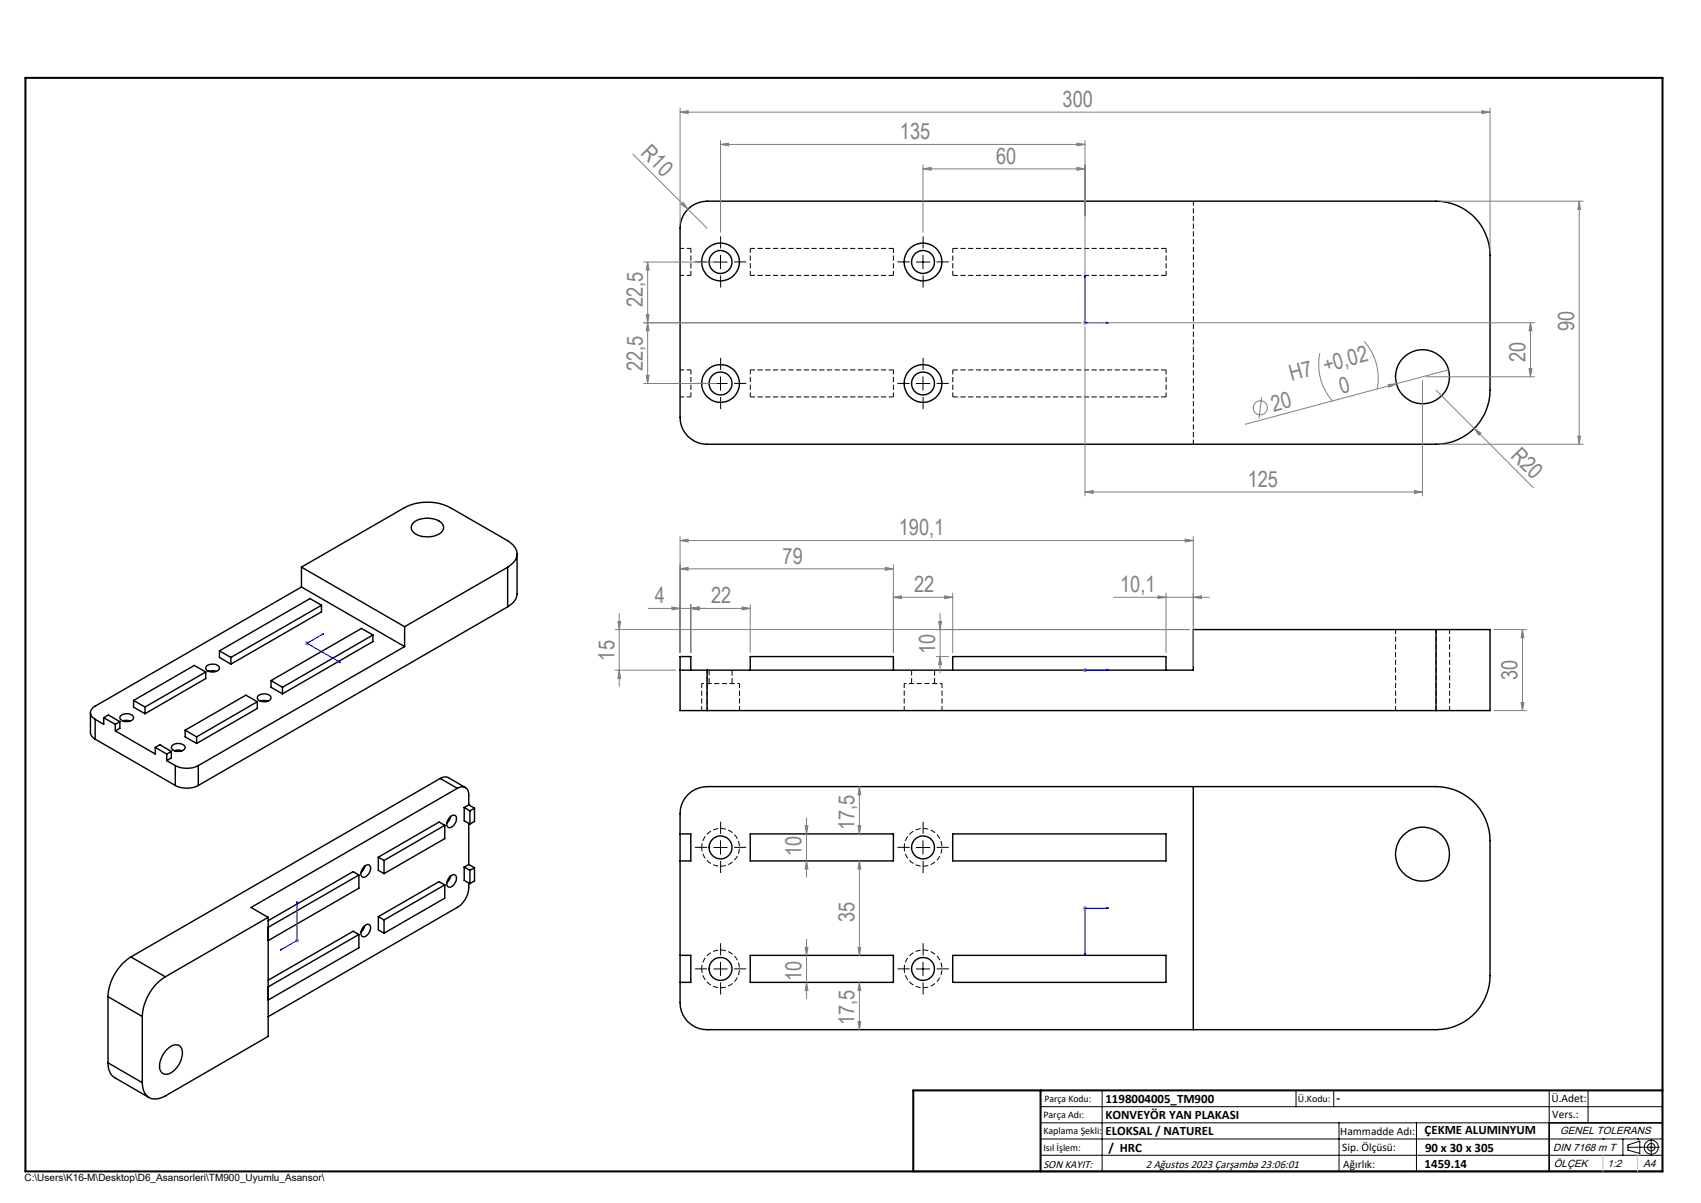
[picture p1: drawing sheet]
<svg xmlns="http://www.w3.org/2000/svg" width="420mm" height="297mm" viewBox="0 0 420 297" stroke-linecap="round" stroke-linejoin="round" font-family="sans-serif">
<g fill="none" stroke="#000" stroke-width=".25" stroke-dasharray="1.3 .6" stroke-dashoffset=".2" stroke-linecap="butt">
<path d="M170.6 61.3v6.7M185.3 68v-6.7M220.6 61.3v6.7M235.3 68v-6.7M287.9 68v-6.7M170.6 91.3v6.7M185.3 98v-6.7M220.6 91.3v6.7M235.3 98v-6.7M287.9 98v-6.7M294.7 109.7v-60M344.6 155.4v20"/>
<path d="M173.3 168.8v6.6M182.6 175.4v-6.6M223.3 168.8v6.6M232.6 175.4v-6.6M354.6 175.4v-20M357.9 175.4v-20"/>
</g>
<path d="M167.9 68h2.7M170.6 61.3h-2.7M167.9 98h2.7M170.6 91.3h-2.7M173.3 209.2a4.7 4.7 0 0 0 6.7 4.2 4.7 4.7 0 0 0 .7-7.9 4.7 4.7 0 0 0-7.4 2.9v.8M223.3 209.2a4.7 4.7 0 0 0 6.7 4.2 4.7 4.7 0 0 0 .7-7.9 4.7 4.7 0 0 0-7.4 2.9v.8M173.3 239.2a4.7 4.7 0 0 0 6.7 4.2 4.7 4.7 0 0 0 .7-7.9 4.7 4.7 0 0 0-7.4 2.9v.8M223.3 239.2a4.7 4.7 0 0 0 6.7 4.2 4.7 4.7 0 0 0 .7-7.9 4.7 4.7 0 0 0-7.4 2.9v.8" fill="none" stroke="#000" stroke-width=".25" stroke-dasharray="1.3 .6" stroke-dashoffset=".3" stroke-linecap="butt"/>
<path d="M185.3 68h35.3M220.6 61.3h-35.3M185.3 98h35.3M220.6 91.3h-35.3" fill="none" stroke="#000" stroke-width=".25" stroke-dasharray="1.3 .6" stroke-dashoffset=".1" stroke-linecap="butt"/>
<path d="M235.3 68h52.6M287.9 61.3h-52.6M235.3 98h52.6M287.9 91.3h-52.6" fill="none" stroke="#000" stroke-width=".25" stroke-dasharray="1.3 .6" stroke-linecap="butt"/>
<g fill="none" stroke="#000" stroke-width=".35">
<path d="M169.9 51.6a6.7 6.7 0 0 1 4.7-1.9h180a13.3 13.3 0 0 1 13.3 13.3v33.3a13.3 13.3 0 0 1-13.3 13.4h-180a6.6 6.6 0 0 1-6.7-6.7v-46.7a6.6 6.6 0 0 1 2-4.7zM102.1 129a5.5 5.5 0 0 1 7.2 .5 1.73 1.73 0 0 1-1.2 2.5 5.6 5.6 0 0 1-6.4-1l-.1-1zM127.7 136.8v9.8a3.9 3.9 0 0 1-2.4 3.2M74.4 144.9l-50.9 29.4a1.71 1.71 0 0 0-1.2 1.7 1.71 1.71 0 0 0 1.2 1.6M74.4 140l25.5-14.7a12.6 12.6 0 0 1 11.3 0l14.1 8.2a3.7 3.7 0 0 1 2.3 4l-.8 1.3-1.5 1.2M74.4 144.9l25.5 14.7M74.4 140l25.5 14.7M74.4 140v4.9M79.4 149.4v1.7l-22.4 12.9M79.4 149.4l-2.8-1.6-22.4 12.9M79.4 149.4l-22.4 12.9M92.1 156.8v1.6l-22.4 12.9"/>
<path d="M92.1 156.8l-2.8-1.7-22.4 12.9M92.1 156.8l-22.4 12.9M99.9 159.6l-50.9 29.4M99.9 154.7v4.9M125.3 140l-25.4 14.7M125.3 140v9.8M125.3 149.8l-76.3 44.1M354.6 155.4h13.3v20h-13.3M354.6 155.4h-60v10h-120M354.6 155.4v20M22.3 176l.1 5.2 .4 .7 .7 .6M23.5 177.6v4.9"/>
<path d="M25.6 177.2v1.6l-2.1-1.2M25.6 177.2l2.9 1.6M25.6 177.2l1.1-.7 2.9 1.6M28.5 178.8v1.6M29.6 178.1v1.7l-1.1 .6M29.6 178.1l-1.1 .7M29.9 176.6a2.23 2.23 0 0 1 3 .4 1.35 1.35 0 0 1-1.7 1.1 1.12 1.12 0 0 1-1.5-1.3zM30.3 178l.9-.2 1 .2M33 172.9v1.7l2.8 1.6M33 172.9l2.8 1.7M35.8 174.6v1.6M50.8 165.9v1.6l-15 8.7"/>
<path d="M50.8 165.9l-2.8-1.6-15 8.6M50.8 165.9l-15 8.7M51.1 164.4a2.23 2.23 0 0 1 3.1 .3 1.35 1.35 0 0 1-1.8 1.2l-1.1-.3-.4-.4a.64 .64 0 0 1 .2-.8zM51.5 165.8l1-.2 .9 .2M54.2 160.7v1.6l2.8 1.7M54.2 160.7l2.8 1.6M57 162.3v1.7M63.5 173.2v1.7l-15 8.6M63.5 173.2l-15 8.7M63.5 173.2l-2.8-1.6-15 8.7M63.6 171.9a2.27 2.27 0 0 1 3.3 .2 1.35 1.35 0 0 1-1.8 1.1l-1.3-.4-.3-.4zM64.3 173.1l.9-.2 1 .2"/>
<path d="M66.9 168v1.7l2.8 1.6M66.9 168l2.8 1.7M69.7 169.7v1.6M167.9 165.4h6.7M170.6 165.4v-3.3h-2.7v13.3h6.7M174.6 165.4v10M174.6 175.4h180M185.2 165.4v-3.3h35.4v3.3M235.2 165.4v-3.3h52.7v3.3M23.5 182.5l19.8 11.4M28.5 180.4l9.8 5.8v-1.7M38.3 184.5l2.9 1.7"/>
<path d="M38.3 184.5l1.2-.6 2.8 1.6M41.2 187.8l2.1 1.2M41.2 186.2v1.6M42.3 185.5v1.6l-1.1 .7M42.3 185.5l-1.1 .7M42.6 184a2.33 2.33 0 0 1 3.1 .3 1.4 1.4 0 0 1-1.8 1.2h-.4a.89 .89 0 0 1-1-.5 .89 .89 0 0 1 .1-1zM43.1 185.3l.9-.1 .9 .1M43.3 193.9a6.4 6.4 0 0 0 5.7 0M43.3 189a6.4 6.4 0 0 0 5.7 0M43.3 189v4.9M45.7 180.3v1.6l2.8 1.6M45.7 180.3l2.8 1.6"/>
<path d="M48.5 181.9v1.6M49 189v4.9M108.7 192.2l.9-.4h.7l4.6 2.6M108.7 192.2l4.2 2.4M108.7 192.2l-76.4 44.1M112.9 194.6a1.72 1.72 0 0 1 2-.2 1.72 1.72 0 0 1 .8 1.8v2.5M112.9 194.6l-50.9 29.4 4.2 2.5M114.6 199.4v3.2l1.4 .8M114.6 199.4l1.4 .8M115.7 198.7l-1.1 .7M115.7 198.7l1.5 .8M117.2 199.5l-1.2 .7"/>
<path d="M117.2 199.5v3.3l-1.2 .6M169.9 196.2a6.7 6.7 0 0 1 4.7-2h180a13.3 13.3 0 0 1 13.3 13.3v33.4a13.3 13.3 0 0 1-13.3 13.3h-180a6.6 6.6 0 0 1-6.7-6.7v-46.6a6.6 6.6 0 0 1 2-4.7zM294.6 194.2v60M88.6 216l-1.4-.8-21 12.1M88.6 216v3.3l-22.4 12.9M88.6 216l-22.3 12.9M90 213.9a.85 .85 0 0 1 1.1-.4 .85 .85 0 0 1 .4 1.2 2.05 2.05 0 0 1-2 1.8 1.81 1.81 0 0 1 .5-2.6zM90.1 213.8l-.3 .8-.7 .8M93.4 211.6v3.3l1.4 .8M93.4 211.6l1.4 .8M94.8 212.4v3.3M109.8 203.8l-1.4-.9-15 8.7"/>
<path d="M109.8 218.5l-1.4-.8-15 8.6M109.8 203.8l-15 8.6M109.8 203.8v3.2l-15 8.7M109.8 218.5v3.3l-15 8.6M109.8 218.5l-15 8.6M110.9 201.9a.91 .91 0 0 1 1-.7 .91 .91 0 0 1 .8 .9 2.04 2.04 0 0 1-2 2.2 1.67 1.67 0 0 1 .2-2.4zM111.2 216.4a.85 .85 0 0 1 1.1-.4 .85 .85 0 0 1 .4 1.1 1.92 1.92 0 0 1-2 1.9 1.75 1.75 0 0 1 .5-2.6zM111.3 201.6l-.3 .7-.7 .9M111.3 216.3l-.3 .7-.7 .9M114.6 214.1v3.2l1.4 .9M114.6 214.1l1.4 .8M115.7 218a6.3 6.3 0 0 1-2.8 6l-46.7 27"/>
<path d="M115.7 203.3v10.1M115.7 213.4l-1.1 .7M115.7 213.4l1.5 .8M116 200.2v3.2M116 214.9v3.3M117.2 214.2v3.3l-1.2 .7M117.2 214.2l-1.2 .7M167.9 205.9h2.7v6.6h-2.7M185.2 205.9h35.4v6.6h-35.4zM235.2 205.9h52.7v6.6h-52.7zM32.3 236.3a12.6 12.6 0 0 0-5.6 9.8M32.3 236.3l8.5 4.9"/>
<path d="M66.2 226.5v29.4l-25.4 14.7a3.4 3.4 0 0 1-5.2-.9l-.5-2.4M66.2 226.5l-25.4 14.7M66.2 228.9h.1M88.6 230.7l-1.4-.8-21 12.1M88.6 230.7v3.3l-22.3 12.9M88.6 230.7l-22.4 12.9M90 228.6a.85 .85 0 0 1 1.1-.4 .85 .85 0 0 1 .4 1.2 2.05 2.05 0 0 1-2 1.8 1.85 1.85 0 0 1 .5-2.6zM90.1 228.5l-.3 .8-.7 .8M93.4 226.3v3.3l1.4 .8M93.4 226.3l1.4 .8M94.8 227.1v3.3M167.9 235.9h2.7v6.6h-2.7"/>
<path d="M185.2 235.9h35.4v6.6h-35.4zM235.2 235.9h52.7v6.6h-52.7zM26.7 246.1l8.4 4.9M26.7 246.1v16.3M35.1 251v16.3M40.8 241.2a12.5 12.5 0 0 0-5.7 9.8M41.2 259.1a2.39 2.39 0 0 1 3.4-.7 4.4 4.4 0 0 1-1 5.2 2.98 2.98 0 0 1-3.5 1.4 3.6 3.6 0 0 1 0-4.4zM66.2 246.9h.1M26.7 262.4a4 4 0 0 0 1.6 3.7l8.5 4.9M26.7 262.4l8.4 4.9M410.5 277.2h-28v12M225.5 289.2h185"/>
<circle cx="177.9" cy="64.7" r="2.83"/>
<circle cx="177.9" cy="64.7" r="4.7"/>
<circle cx="227.9" cy="64.7" r="4.7"/>
<circle cx="227.9" cy="64.7" r="2.84"/>
<circle cx="177.9" cy="94.7" r="2.83"/>
<circle cx="177.9" cy="94.7" r="4.7"/>
<circle cx="227.9" cy="94.7" r="4.7"/>
<circle cx="227.9" cy="94.7" r="2.84"/>
<circle cx="351.2" cy="93" r="6.7"/>
<circle cx="177.9" cy="209.2" r="2.83"/>
<circle cx="227.9" cy="209.2" r="2.84"/>
<circle cx="351.2" cy="210.9" r="6.7"/>
<circle cx="177.9" cy="239.2" r="2.84"/>
<circle cx="227.9" cy="239.2" r="2.85"/>
</g>
<path d="M173.3 168.8h9.3M223.3 168.8h9.3" fill="none" stroke="#000" stroke-width=".25" stroke-dasharray="1.3 .6" stroke-dashoffset=".7" stroke-linecap="butt"/>
<path d="M174.6 165.4v10" fill="none" stroke="#000" stroke-width=".25" stroke-dasharray="1.3 .6" stroke-dashoffset=".4" stroke-linecap="butt"/>
<path d="M175.1 165.4v3.4M180.8 168.8v-3.4M225.1 165.4v3.4M230.8 168.8v-3.4" fill="none" stroke="#000" stroke-width=".25" stroke-dasharray="1.3 .6" stroke-dashoffset="-.1" stroke-linecap="butt"/>
<g fill="none" stroke="#808080" stroke-width=".25">
<path d="M156.2 38l13.7 13.6M167.9 27.7l2-.4v.7zM167.9 26.7v28.6M167.9 27.7h200M177.9 35.7l2-.4v.7zM177.9 34.7v22.7M177.9 35.7h90M265.9 35.3l2 .4-2 .3zM267.9 34.7v44M365.9 27.3l2 .4-2 .3zM367.9 26.7v35.3M168.2 50.5l.5-.5 1.2 1.6z"/>
<path d="M169.9 51.6l4.7 4.7M227.9 41.7l2-.4v.7zM227.9 40.7v16.7M227.9 41.7h40M265.9 41.3l2 .4-2 .3zM355.6 49.7h35.3M389.9 49.7v60M389.9 49.7l.3 2h-.6zM158.9 79.7h108M158.9 64.7h18M159.6 77.7h.7l-.4 2zM159.9 64.7v30"/>
<path d="M159.9 64.7l.4 2h-.7zM159.9 79.7l.4 2h-.7zM267.4 79.7h1M267.5 79.3l.8 .7M267.9 79.2v1M268.3 79.3l-.8 .7M268.9 79.7h110M377.9 79.7v13.3M377.9 79.7l.3 2h-.7zM158.9 94.7h18M159.6 92.7h.7l-.4 2zM267.9 80.7v41.7"/>
<path d="M311.5 98l-.6 5.3M325.9 87.2a13.7 13.7 0 0 0 3.2 11.9M336.8 84.2a13.8 13.8 0 0 1 3.2 12M342.8 94.9l2-.1-1.8 .8zM351.2 94v28.4M352.2 93h26.7M354.6 96.3l9.4 9.5M357.7 91.3l-50.2 13.4M377.5 91h.7l-.3 2zM355.6 109.7h35.3M364 105.8l1.7 1.1-.5 .6zM364 105.8l14.6 14.6"/>
<path d="M389.6 107.7h.6l-.3 2zM167.9 133.5l2-.4v.7zM167.9 132.4v28.7M167.9 133.5h126.7M220.6 139.4v21.7M267.9 121.5l2-.4v.7zM267.9 121.5h83.3M292.6 133.1l2 .4-2 .3zM294.6 132.4v32M349.3 121.1l1.9 .4-1.9 .3zM75.3 158.8h1M75.5 158.5l.7 .7"/>
<path d="M75.8 158.3v1M76.2 158.5l-.7 .7M151.9 155.4h141.8M152.6 153.5h.6l-.3 1.9zM152.9 151.4v18M160.1 150.2h25.1M165.9 149.9l2 .3-2 .4zM167.9 140.4l2-.3v.7zM167.9 140.4h52.7M170.6 150.2l2-.3v.7zM170.6 149.2v11.9M183.2 149.9l2 .3-2 .4z"/>
<path d="M185.2 149.2v11.9M218.6 140.1l2 .3-2 .4zM220.6 147.5l2-.4v.7zM220.6 147.5h14.6M231.8 153.5h.7l-.4 1.9zM232.1 151.4v14.7M233.3 147.1l1.9 .4-1.9 .3zM235.2 146.4v14.7M275 147.5h23.6M285.9 147.1l2 .4-2 .3zM287.9 146.4v14.7M294.6 147.5l2.1-.4v.7z"/>
<path d="M368.9 155.4h8M375.9 155.4l.4 2h-.7zM375.9 155.4v20M151.9 165.4h15M152.9 165.4l.3 2.1h-.6zM231.1 162.1h3.1M232.1 162.1l.4 2h-.7zM267.4 165.4h1M267.5 165.1l.8 .7M267.9 165v.9M268.3 165.1l-.8 .7M368.9 175.4h8"/>
<path d="M375.6 173.5h.7l-.4 1.9zM212.2 194.2l.3 2h-.7zM212.2 194.2v11.7M198.8 203.9h.7l-.4 2zM199.1 201.9v14.6M199.1 212.5l.4 2.1h-.7zM211.8 203.9h.7l-.3 2zM212.2 212.5v23.4M212.2 212.5l.3 2.1h-.7zM72.8 232.2h1M73 231.8l.7 .7M73.3 231.7v1"/>
<path d="M73.7 231.8l-.7 .7M198.8 233.9h.7l-.4 2zM199.1 231.9v14.7M211.8 233.9h.7l-.3 2zM267.4 224.2h1M267.5 223.9l.8 .7M267.9 223.7v1M268.3 223.9l-.8 .7M199.1 242.5l.4 2h-.7zM211.8 252.2h.7l-.3 2zM212.2 242.5v11.7M212.2 242.5l.3 2h-.7z"/>
<circle cx="311.2" cy="100.7" r="1.75"/>
</g>
<g fill="none" stroke="#000" stroke-width=".25">
<path d="M350.2 19.2h60.3v12.6M176.2 64.7h3.4M177.9 63v3.4M226.2 64.7h3.4M227.9 63v3.4M176.2 94.7h3.4M177.9 93v3.3M226.2 94.7h3.4M227.9 93v3.3M176.2 209.2h3.4M177.9 207.5v3.4M226.2 209.2h3.4"/>
<path d="M227.9 207.5v3.4M176.2 239.2h3.4M177.9 237.6v3.3M226.2 239.2h3.4M227.9 237.6v3.3M256.9 273.2h153.6M256.9 277.2h153.6M272.1 269.2v20M320 269.2v4M329.3 269.2v4M330.6 277.2v12M349.7 277.2v12"/>
<path d="M382.5 269.2v20M392.1 269.2v8M256.9 281.2h153.6M256.9 285.2h153.6M395.8 281.2h.1M400.7 281.2v4M402 283.2h7.7M402 282.7l2.9-1v3.1l-2.9-.9zM404.4 281.2h.1M407.7 281.3v3.8"/>
<circle cx="407.7" cy="283.2" r=".93"/>
<circle cx="407.7" cy="283.2" r="1.74"/>
</g>
<g fill="none" stroke="#00f" stroke-width=".25">
<path d="M267.9 67.9l.1 .6h-.2zM267.9 67.9v11.8h5.9M273.2 79.5l.6 .2-.6 .1zM79.5 156.6l.5-.2-.3 .3zM80 156.4l-4.2 2.4 8.3 4.8M83.6 163.4l.2-.1 .3 .3zM267.8 165.4h.2zM267.9 165.4h.1M267.9 165.4h5.9M273.8 165.4h-.6h.6M69.2 234.6l.4-.4v.3zM73.3 222.6v9.6l-4.1 2.4"/>
<path d="M73.3 222.6l.1 .4-.2 .1zM267.8 235.4h.2l-.1 .6zM273.2 224.1l.6 .1-.6 .2zM273.8 224.2h-5.9v11.8"/>
</g>
<g fill="none" stroke="#000" stroke-width=".25" stroke-dasharray="15.2 1.3 1.3 1.3" stroke-linecap="butt">
<path d="M174.6 64.7h-3M177.9 61.3v-3M177.9 68v3M181.3 64.7h3M224.6 64.7h-3M227.9 61.3v-3M227.9 68v3M231.3 64.7h3M174.6 94.7h-3M177.9 91.3v-3M177.9 98v3M181.3 94.7h3"/>
<path d="M224.6 94.7h-3M227.9 91.3v-3M227.9 98v3M231.3 94.7h3M174.6 209.2h-3M177.9 205.9v-3M177.9 212.5v3M181.3 209.2h3M224.6 209.2h-3M227.9 205.9v-3M227.9 212.5v3M231.3 209.2h3"/>
<path d="M174.6 239.2h-3M177.9 235.9v-3M181.3 239.2h3M224.6 239.2h-3M227.9 235.9v-3M231.3 239.2h3M177.9 242.5v3M227.9 242.5v3"/>
</g>
<path d="M6.3 19.2h404.2v270h-404.2zM256.9 269.2v20M410.5 269.2h-185v20" fill="none" stroke="#000" stroke-width=".5"/>
<path d="M392.1 281.2h.1M395.8 285.2v4M404.4 285.2v4" fill="none" stroke="#c0c0c0" stroke-width=".25"/>
<g fill="#00f">
<path d="M273.2 79.5l.6 .2-.6 .1zM267.9 67.9l.1 .6h-.2z"/>
<path d="M273.2 165.4h.6zM267.8 165.4h.2z"/>
<path d="M79.5 156.6l.2 .1 .3-.3zM83.6 163.4l.5 .2-.3-.3z"/>
<path d="M69.2 234.6l.4-.1v-.3zM73.3 222.6l-.1 .5 .2-.1zM273.2 224.1v.3l.6-.2zM267.8 235.4l.1 .6 .1-.6z"/>
</g>
<g fill="#808080">
<path d="M168.2 50.5l.5-.5 1.2 1.6z"/>
<path d="M342.8 94.9l2-.1-1.8 .8z"/>
<path d="M364 105.8l1.7 1.1-.5 .6z"/>
<path d="M265.9 41.3l2 .4-2 .3zM227.9 41.7l2-.4v.7zM265.9 35.3l2 .4-2 .3zM177.9 35.7l2-.4v.7zM365.9 27.3l2 .4-2 .3zM167.9 27.7l2-.4v.7zM349.3 121.1l1.9 .4-1.9 .3zM267.9 121.5l2-.4v.7zM294.6 147.5l2.1-.4v.7zM285.9 147.1l2 .4-2 .3z"/>
<path d="M167.9 133.5l2-.4v.7zM292.6 133.1l2 .4-2 .3zM165.9 149.9l2 .3-2 .4zM170.6 150.2l2-.3v.7zM170.6 150.2l2-.3v.7zM183.2 149.9l2 .3-2 .4zM167.9 140.4l2-.3v.7zM218.6 140.1l2 .3-2 .4zM220.6 147.5l2-.4v.7zM233.3 147.1l1.9 .4-1.9 .3z"/>
<path d="M211.8 203.9h.7l-.3 2zM212.2 194.2l.3 2h-.7z"/>
<path d="M159.6 77.7h.7l-.4 2zM159.9 64.7l.4 2h-.7zM152.9 165.4l.3 2.1h-.6zM152.6 153.5h.6l-.3 1.9zM375.6 173.5h.7l-.4 1.9zM375.9 155.4l.4 2h-.7zM199.1 212.5l.4 2.1h-.7zM198.8 203.9h.7l-.4 2z"/>
<path d="M389.9 49.7l.3 2h-.6zM389.6 107.7h.6l-.3 2zM377.9 79.7l.3 2h-.7zM377.5 91h.7l-.3 2zM159.9 79.7l.4 2h-.7zM159.6 92.7h.7l-.4 2zM212.2 212.5l.3 2.1h-.7zM211.8 233.9h.7l-.3 2zM198.8 233.9h.7l-.4 2zM199.1 242.5l.4 2h-.7zM212.2 242.5l.3 2h-.7zM211.8 252.2h.7l-.3 2z"/>
<path d="M231.8 153.5h.7l-.4 1.9zM232.1 162.1l.4 2h-.7z"/>
</g>
<g font-size="5.5" fill="#808080">
<text x="262.4" y="26.4">300</text>
<text x="222.2" y="34.4">135</text>
<text x="158" y="38.1" transform="rotate(45 158 38.1)">R10</text>
<text x="245.9" y="40.4">60</text>
<text x="158.7" y="75.8" transform="rotate(-90 158.7 75.8)">22,5</text>
<text x="388.7" y="81.7" transform="rotate(-90 388.7 81.7)">90</text>
<text x="376.7" y="89.3" transform="rotate(-90 376.7 89.3)">20</text>
<text x="158.7" y="91.7" transform="rotate(-90 158.7 91.7)">22,5</text>
<text x="318.9" y="94.2" transform="rotate(-15 318.9 94.2)">H7 +0,02</text>
<text x="314.4" y="101.7" transform="rotate(-15 314.4 101.7)">20</text>
<text x="331.3" y="97.2" transform="rotate(-15 331.3 97.2)">0</text>
<text x="372.8" y="112.8" transform="rotate(45 372.8 112.8)">R20</text>
<text x="308.1" y="120.2">125</text>
<text x="221.9" y="132.2">190,1</text>
<text x="193.3" y="139.2">79</text>
<text x="161.7" y="149">4</text>
<text x="175.6" y="149">22</text>
<text x="225.7" y="146.2">22</text>
<text x="276.6" y="146.2">10,1</text>
<text x="230.9" y="161.5" transform="rotate(-90 230.9 161.5)">10</text>
<text x="151.7" y="163.1" transform="rotate(-90 151.7 163.1)">15</text>
<text x="374.7" y="167.8" transform="rotate(-90 374.7 167.8)">30</text>
<text x="211" y="204.9" transform="rotate(-90 211 204.9)">17,5</text>
<text x="197.9" y="211.4" transform="rotate(-90 197.9 211.4)">10</text>
<text x="211" y="227.7" transform="rotate(-90 211 227.7)">35</text>
<text x="197.9" y="242.1" transform="rotate(-90 197.9 242.1)">10</text>
<text x="211" y="253.2" transform="rotate(-90 211 253.2)">17,5</text>
</g>
<g font-size="3.2">
<text x="272.9" y="272.3">1198004005_TM900</text>
<text x="330" y="272.2">-</text>
<text x="272.9" y="280.3">ELOKSAL / NATUREL</text>
<text x="272.9" y="276.3">KONVEYÖR YAN PLAKASI</text>
<text x="351.8" y="280">ÇEKME ALUMINYUM</text>
<text x="273.7" y="284.4">/ HRC</text>
<text x="351.9" y="284.3">90 x 30 x 305</text>
<text x="351.8" y="288.3">1459.14</text>
</g>
<g font-size="2.8">
<text x="383" y="272.2">Ü.Adet:</text>
<text x="330.9" y="280.3">Hammadde Adı:</text>
<text x="383.3" y="276">Vers.:</text>
<text x="331.4" y="284.3">Sip. Ölçüsü:</text>
<text x="257.6" y="288.3">SON KAYIT:</text>
<text x="282.9" y="288.3">2 Ağustos 2023 Çarşamba 23:06:01</text>
<text x="331.6" y="288.3">Ağırlık:</text>
</g>
<g font-size="2.6">
<text x="385.2" y="279.9">GENEL TOLERANS</text>
<text x="383.5" y="284">DIN 7168 m T</text>
<text x="383.6" y="288.1">ÖLÇEK</text>
<text x="396.9" y="288.1">1:2</text>
<text x="405.8" y="288.1">A4</text>
</g>
<g font-size="2.5">
<text x="257.9" y="272">Parça Kodu:</text>
<text x="320.5" y="272">Ü.Kodu:</text>
<text x="257.6" y="280">Kaplama Şekli:</text>
<text x="257.6" y="276">Parça Adı:</text>
<text x="257.6" y="284.1">Isıl İşlem:</text>
<text x="6.1" y="291.6">C:\Users\K16-M\Desktop\D6_Asansorleri\TM900_Uyumlu_Asansor\</text>
</g>
</svg>
